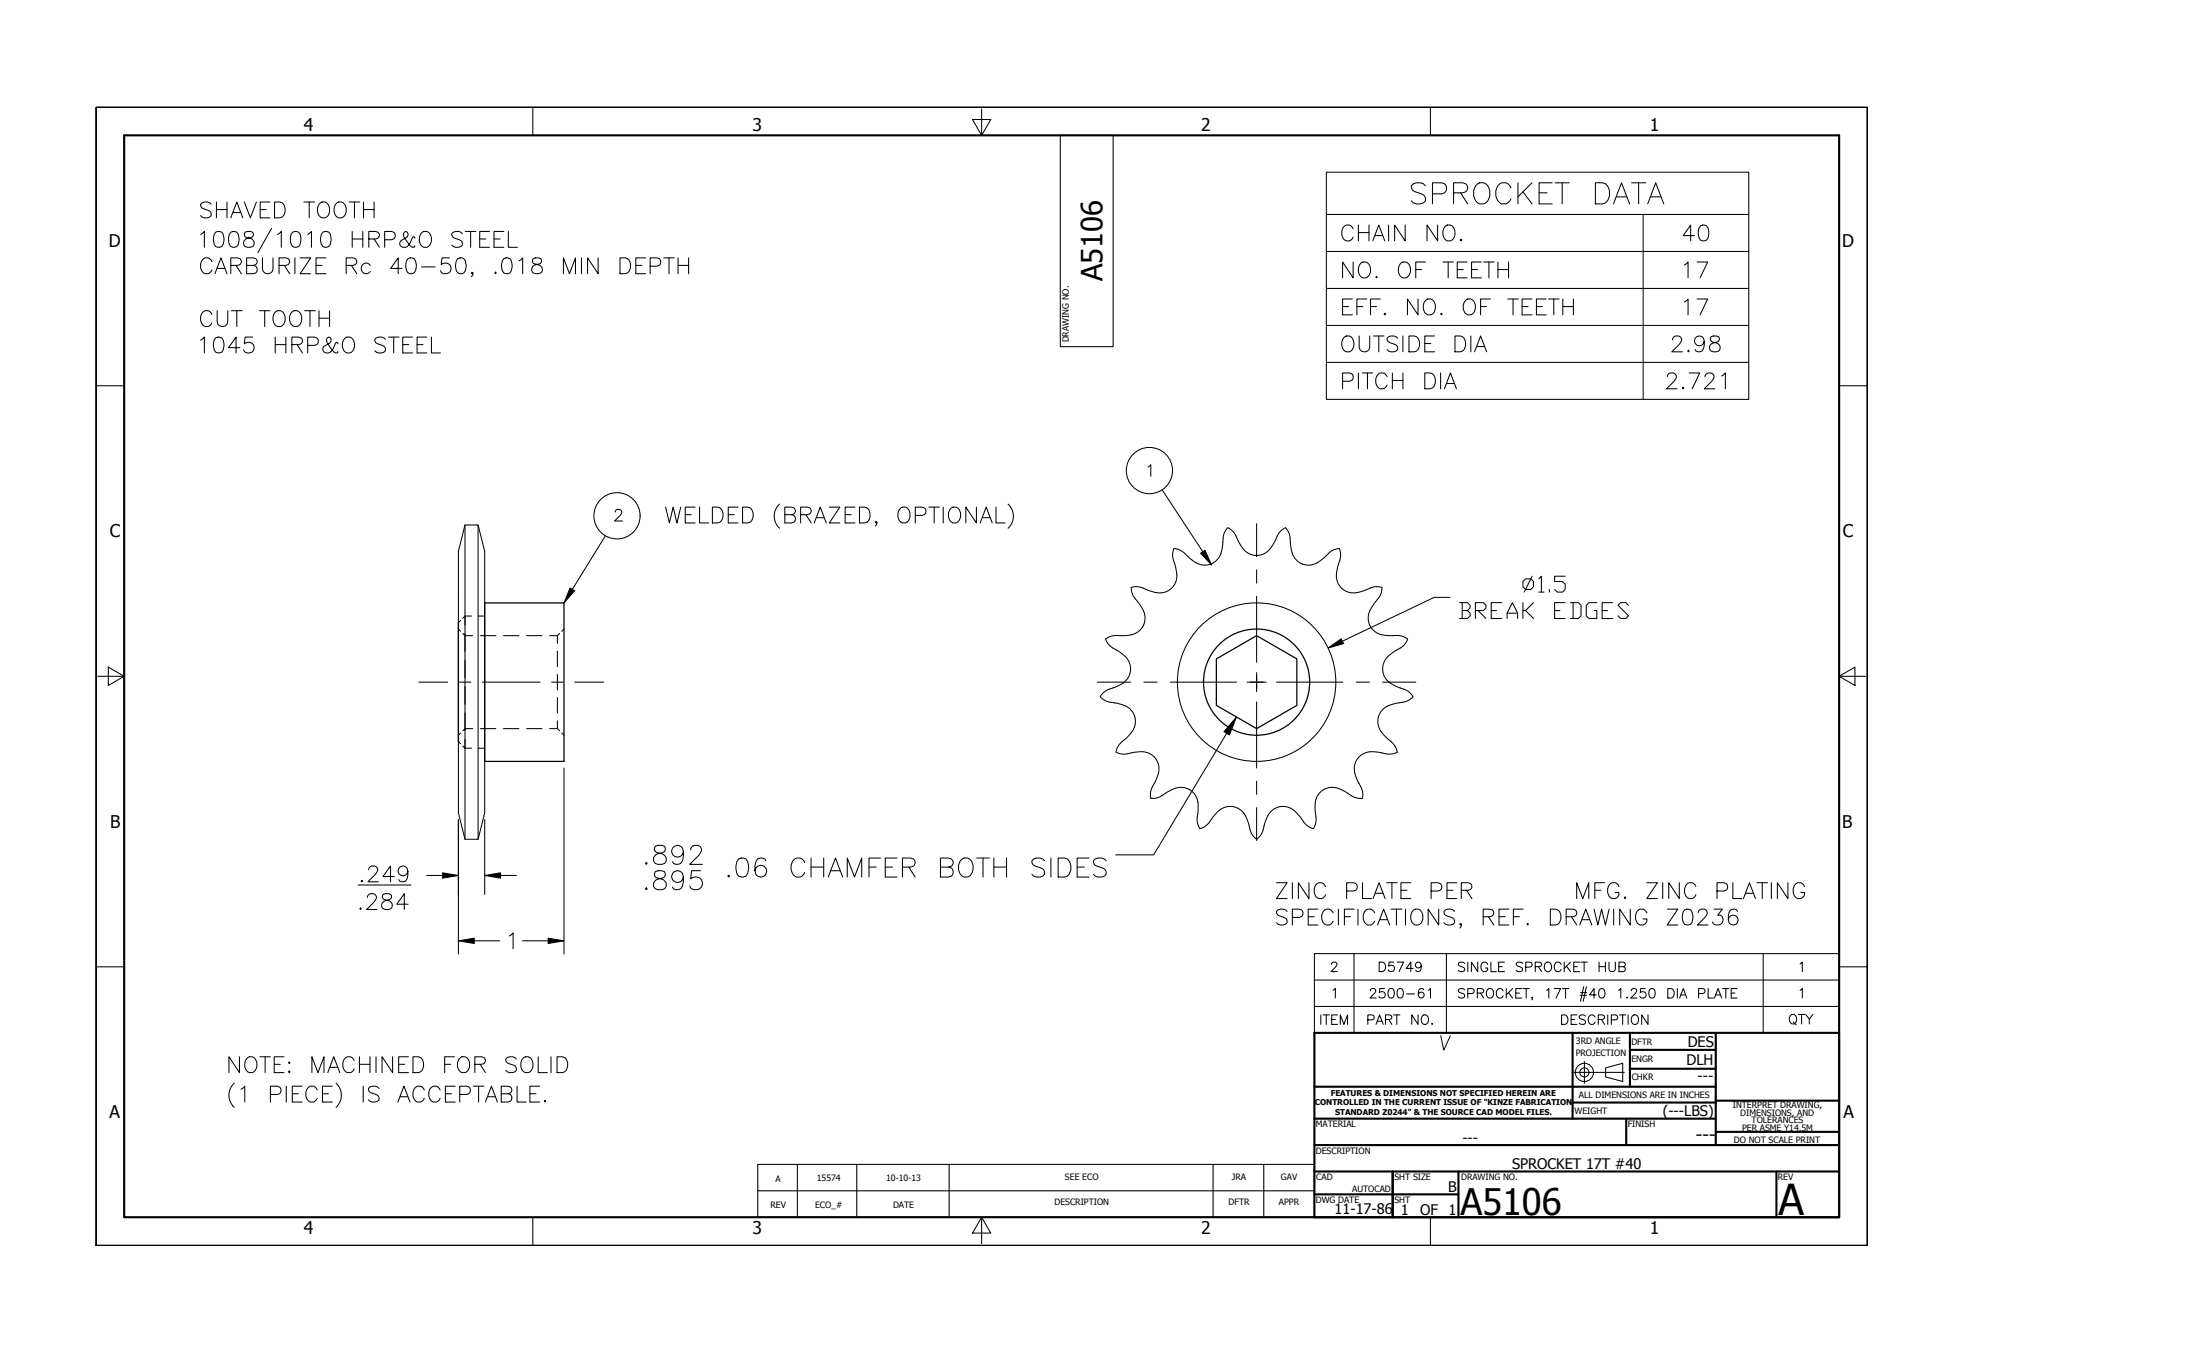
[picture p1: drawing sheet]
<svg xmlns="http://www.w3.org/2000/svg" width="529mm" height="325mm" viewBox="0 0 529 325" stroke-linecap="round" stroke-linejoin="round" font-family="sans-serif">
<!-- layer: 0 -->
<path d="M23.1 25.8v273.6v-273.6h426v273.6h-426h426v-273.6z" fill="none" stroke="#000" stroke-width=".24"/>
<!-- layer: OBJ -->
<g fill="none" stroke="#000" stroke-width=".25">
<path d="M111.8 126.2v75.6M111.8 126.2h3.2l1.6 6.4v62.8l-1.6 6.4h-3.2l-1.5-6.4v-62.8zM115 126.2v75.6M287.7 135.3a4.3 4.3 0 0 0 6.3-3.9l.1-.5a5 5 0 0 1 1.2-4 5 5 0 0 1 2.6 3.3 4.8 4.8 0 0 0 5 3.3 5.7 5.7 0 0 0 3.9-3.8l.9-1.7 1.5-1.1a5 5 0 0 1 1.2 4 4.9 4.9 0 0 0 3.5 4.9 5.7 5.7 0 0 0 5-2.1l1.4-1.3 1.8-.5a5 5 0 0 1-.3 4.2 4.8 4.8 0 0 0 1.5 5.8 5.7 5.7 0 0 0 5.4-.2l1.8-.6 1.9 .1a5 5 0 0 1-1.8 3.8 4.8 4.8 0 0 0-.8 5.9 5.7 5.7 0 0 0 5.2 1.9h1.9l1.7 .9a5 5 0 0 1-3.1 2.8 5 5 0 0 0-2.9 4.7M287.7 135.3l-1.7-1.3a5 5 0 0 0-3.6-2.1 5 5 0 0 0 .3 4.2 4.8 4.8 0 0 1-1.5 5.8 5.7 5.7 0 0 1-5.4-.2l-1.8-.6-1.9 .1a5 5 0 0 0 1.8 3.8 4.8 4.8 0 0 1 .8 5.9 5.7 5.7 0 0 1-5.2 1.9h-1.9l-1.7 .9a5 5 0 0 0 3.1 2.8 4.9 4.9 0 0 1 2.8 5.3 5.7 5.7 0 0 1-4.1 3.6l-.9 .3M266.8 165.7l-1.2 .7-1 1.1a5 5 0 0 0 3.9 1.6 4.8 4.8 0 0 1 4.6 3.8 5.7 5.7 0 0 1-2.6 4.9l-1.3 1.3-.8 1.7a5 5 0 0 0 4.2 .1 4.8 4.8 0 0 1 5.7 2 5.7 5.7 0 0 1-.6 5.4l-.9 1.7v1.9M332.6 161.2a5 5 0 0 0 3.7 4l1.4 .5M337.7 165.7l1.3 .7 .9 1.1a5 5 0 0 1-3.9 1.6 4.8 4.8 0 0 0-4.6 3.8 5.7 5.7 0 0 0 2.6 4.9l1.4 1.3 .7 1.7a5 5 0 0 1-4.2 .1 4.8 4.8 0 0 0-5.7 2 5.7 5.7 0 0 0 .7 5.4l.8 1.7v1.9M276.8 191.9a5 5 0 0 0 4-1.5 4.8 4.8 0 0 1 5.9-.1 5.7 5.7 0 0 1 1.4 5.3l-.1 1.8 .6 1.8a5 5 0 0 0 3.2-2.8 4.8 4.8 0 0 1 5.5-2.3 5.7 5.7 0 0 1 3.2 4.4l.5 1.8 1.3 1.5a5 5 0 0 0 1.9-3.8 4.8 4.8 0 0 1 4.3-4.1 5.7 5.7 0 0 1 4.6 3l1.1 1.4 1.7 .9a5 5 0 0 0 .4-4.2 4.8 4.8 0 0 1 2.5-5.4 5.7 5.7 0 0 1 5.4 1.1l1.6 1 1.9 .2"/>
<circle cx="302.3" cy="164" r="19.1"/>
</g>
<!-- layer: DIM -->
<g fill="none" stroke="#000" stroke-width=".25">
<path d="M319 41.4h101.6v10.2h-101.6zM319 51.6v8.9h101.6v-8.9M325.5 55a1.4 1.4 0 0 0-1.6-.9 1.4 1.4 0 0 0-1.2 1.5 1.66 1.66 0 0 0 .4 1.8 1.66 1.66 0 0 0 1.8 .3l.6-.7M326.7 54.1v3.8M326.7 55.9h2.6M329.3 54.1v3.8M330.2 57.9l1.4-3.8 1.5 3.8M330.7 56.6h1.8M334 54.1v3.8M338 54.1v3.8l-2.6-3.8v3.8M342.9 44.7a2.23 2.23 0 0 0-3.4 0 1.3 1.3 0 0 0 .9 1.4l1.5 .5a1.23 1.23 0 0 1 .9 .9 1.23 1.23 0 0 1-.4 1.3 2.33 2.33 0 0 1-2.9-.5M344.6 46.6h2.1a1.33 1.33 0 0 0 1.3-1.3 1.33 1.33 0 0 0-1.3-1.4h-2.1v5.1"/>
<path d="M345.8 54.1v3.8l-2.6-3.8v3.8M347.8 54.3a1.45 1.45 0 0 1 2.2 1.3 1.67 1.67 0 0 1-.4 1.8 1.67 1.67 0 0 1-1.8 .3 2.31 2.31 0 0 1 0-3.4zM349.6 46.4h2.2l.7-.3a1.17 1.17 0 0 0 0-1.9l-.7-.3h-2.2v5.1M351.2 57.7l.2-.2 .2 .2-.2 .2zM351.3 46.4l1.7 2.6M355.4 44.2a1.94 1.94 0 0 1 2.9 1.7 2.34 2.34 0 0 1-2.4 3.1 2.96 2.96 0 0 1-.5-4.8zM363.4 45.2a1.76 1.76 0 0 0-1.7-1.3 1.76 1.76 0 0 0-1.7 1.3 2.88 2.88 0 0 0 1.2 3.8 1.81 1.81 0 0 0 2.2-1.2M365.1 43.9v5.1M366.3 46.1l2.2 2.9M368.5 43.9l-3.4 3.4M370.2 46.4h1.9M373.3 43.9h-3.1v5.1h3.1"/>
<path d="M374.1 43.9h3.3M375.8 43.9v5.1M383.7 43.9h1.7a2.69 2.69 0 0 1 1.5 3.9l-.7 1-.8 .2h-1.7zM388.1 49l1.9-5.1 2 5.1M388.8 47.3h2.4M392.4 43.9h3.4M394.1 43.9v5.1M395.2 51.6v44.4M396.3 49l2-5.1 1.9 5.1M397 47.3h2.5M407.6 56.6h-2.8l1.9-2.5v3.8M409 54.3a1.24 1.24 0 0 1 1.8 .5 3.1 3.1 0 0 1-.3 2.9 1.23 1.23 0 0 1-1.8-.5 3.2 3.2 0 0 1 .3-2.9z"/>
<path d="M319 60.5v8.8h101.6v-8.8M319 69.3v8.9h101.6v-8.9M319 78.2v8.9h101.6v-8.9M322.9 73.7h1.5M325.3 71.9h-2.4v3.8h2.4M325.5 63v3.8l-2.6-3.8v3.8M326.4 73.7h1.4M327.5 63.2a1.45 1.45 0 0 1 2.1 1.2 1.67 1.67 0 0 1-.3 1.9 1.67 1.67 0 0 1-1.8 .3 2.31 2.31 0 0 1 0-3.4zM328.7 71.9h-2.3v3.8M329.6 73.7h1.5M330.9 66.6l.2-.2 .2 .2-.2 .2zM332 71.9h-2.4v3.8"/>
<path d="M332.9 75.5l.2-.2 .2 .2-.2 .2zM337.1 63.2a1.45 1.45 0 0 1 2.2 1.2 1.67 1.67 0 0 1-.4 1.9 1.67 1.67 0 0 1-1.8 .3 2.31 2.31 0 0 1 0-3.4zM340.5 64.8h1.5M341.1 71.9v3.8l-2.6-3.8v3.8M342.7 72.4a1.4 1.4 0 0 1 1.6-.5 1.4 1.4 0 0 1 .9 1.4 1.66 1.66 0 0 1-.3 1.8 1.66 1.66 0 0 1-1.8 .4 2.37 2.37 0 0 1-.4-3.1zM342.9 63h-2.4v3.8M346.5 75.5l.2-.2 .2 .2-.2 .2zM347.1 63h2.5M348.3 63v3.8M350.5 64.8h1.5M352.3 72.4a1.4 1.4 0 0 1 1.6-.5 1.4 1.4 0 0 1 1 1.4 1.66 1.66 0 0 1-.4 1.8 1.66 1.66 0 0 1-1.8 .4 2.37 2.37 0 0 1-.4-3.1zM352.9 63h-2.4v3.8h2.4"/>
<path d="M354 64.8h1.4M356.1 73.7h1.5M356.3 63h-2.3v3.8h2.3M356.9 63h2.5M358.1 63v3.8M358.5 71.9h-2.4v3.8M360.3 64.8h2.5M360.3 63v3.8M362.7 71.9h2.5M362.8 63v3.8M363.9 71.9v3.8M366.1 73.7h1.5"/>
<path d="M368.5 71.9h-2.4v3.8h2.4M369.6 73.7h1.4M371.9 71.9h-2.3v3.8h2.3M372.5 71.9h2.5M373.7 71.9v3.8M375.9 73.7h2.5M375.9 71.9v3.8M378.4 71.9v3.8M405.1 63.7l.9-.7v3.8M405.1 72.6l.9-.7v3.8M408.2 63h2.5l-1.8 3.8M408.2 71.9h2.5l-1.8 3.8"/>
<path d="M319 87.1v8.9h101.6v-8.9M322.9 91.7h1.7a1 1 0 0 0 .9-1 1 1 0 0 0-.9-1h-1.7v3.8M323.1 81.3a1.4 1.4 0 0 1 1.6-.5 1.4 1.4 0 0 1 .9 1.4 1.66 1.66 0 0 1-.3 1.8 1.66 1.66 0 0 1-1.8 .4 2.37 2.37 0 0 1-.4-3.1zM326.7 89.7v3.8M326.9 80.8v2.7a1.28 1.28 0 0 0 1.3 1.1 1.28 1.28 0 0 0 1.3-1.1v-2.7M327.6 89.7h2.6M328.9 89.7v3.8M330.4 80.8h2.5M331.6 80.8v3.8M333.6 90.6a1.4 1.4 0 0 0-1.6-.9 1.4 1.4 0 0 0-1.1 1.4 1.66 1.66 0 0 0 .4 1.8 1.66 1.66 0 0 0 1.8 .4l.5-.7M334.9 89.7v3.8M334.9 91.5h2.5"/>
<path d="M336.2 81.3a1.67 1.67 0 0 0-2.6 0 .96 .96 0 0 0 .8 1.1l1 .4a.92 .92 0 0 1 .7 .7 .92 .92 0 0 1-.3 .9 1.74 1.74 0 0 1-2.2-.4M337.4 80.8v3.8M337.4 89.7v3.8M338.9 80.8h1.3a2.03 2.03 0 0 1 1.3 1.9 2.03 2.03 0 0 1-1.3 1.9h-1.3zM342.7 89.7h1.3a2.03 2.03 0 0 1 1.3 1.9 2.03 2.03 0 0 1-1.3 1.9h-1.3zM342.7 82.6h1.5M345.1 80.8h-2.4v3.8h2.4M346.5 89.7v3.8M347.4 93.5l1.5-3.8 1.4 3.8M348 92.2h1.8M350 80.8h1.2a2.03 2.03 0 0 1 1.4 1.9 2.03 2.03 0 0 1-1.4 1.9h-1.2zM353.8 80.8v3.8"/>
<path d="M354.7 84.6l1.4-3.8 1.5 3.8M355.2 83.3h1.8M401 90.6a.94 .94 0 0 1 .8-.9h.7a.93 .93 0 0 1 .5 1.4l-2.1 2.4h2.5M402.3 81.7a.94 .94 0 0 1 .7-.9h.8a.93 .93 0 0 1 .5 1.4l-2.2 2.4h2.6M404.7 93.3l.1-.2 .2 .2-.2 .2zM405.9 84.4l.2-.2 .2 .2-.2 .2zM406.3 89.7h2.5l-1.8 3.8M409.9 82l-.2-.7a1.18 1.18 0 0 0-1.9-.1 1.18 1.18 0 0 0 .5 1.8 1.18 1.18 0 0 0 1.6-1l-.2 1.9a1.1 1.1 0 0 1-.9 .7 1.1 1.1 0 0 1-1.1-.6M410.1 90.6a.95 .95 0 0 1 .7-.9h.8a.93 .93 0 0 1 .5 1.4l-2.2 2.4h2.6M411.6 81a.77 .77 0 0 0 .3 1.2 1.58 1.58 0 0 1 1.8 1.7l-.1 .3a1.5 1.5 0 0 1-2.4-.3 1.23 1.23 0 0 1 1.1-1.5l.7-.2a.77 .77 0 0 0 .4-1.2l-.6-.2zM414.1 90.4l.9-.7v3.8M110.3 197v32.4"/>
<path d="M116.6 197v18M135.7 184.6v44.8M86.1 212.8h12.7M86.5 218.5l.2-.2 .2 .2-.2 .2zM86.9 211.8l.1-.2 .2 .2-.2 .2zM88.4 215.8a.95 .95 0 0 1 .7-1h.7a.93 .93 0 0 1 .6 1.5l-2.2 2.4h2.5M88.7 209.1a.95 .95 0 0 1 .7-.9h.7a.93 .93 0 0 1 .6 1.4l-2.2 2.4h2.5M92.2 215a.77 .77 0 0 0 .3 1.3 1.74 1.74 0 0 1 1.8 1.1 .98 .98 0 0 1-.9 1.3h-.7a1.09 1.09 0 0 1-1-1.2 1.09 1.09 0 0 1 1.2-1l.7-.2a.77 .77 0 0 0 .4-1.3l-.6-.2zM94.8 210.7h-2.7l1.8-2.5v3.8M98.1 209.5l-.2-.8a1.18 1.18 0 0 0-1.9-.1 1.18 1.18 0 0 0 .5 1.9 1.18 1.18 0 0 0 1.6-1l-.2 1.8a1.1 1.1 0 0 1-.9 .7 1.1 1.1 0 0 1-1.1-.5M98.2 217.4h-2.8l1.9-2.6v3.9M102.6 210.5h3.8"/>
<path d="M120.4 210.5h3.8M307 212.2h2.6l-2.6 3.8h2.6M309.6 219.1a1.67 1.67 0 0 0-2.6 0 .96 .96 0 0 0 .8 1.1l1.1 .4a.93 .93 0 0 1 .6 .7 .93 .93 0 0 1-.3 .9 1.76 1.76 0 0 1-2.2-.4M310.8 212.2v3.8M314.8 212.2v3.8l-2.5-3.8v3.8M317 218.6h-2.3v3.8h2.3M318.8 213.1a1.4 1.4 0 0 0-1.6-.9 1.4 1.4 0 0 0-1.1 1.5 1.67 1.67 0 0 0 .4 1.8 1.67 1.67 0 0 0 1.8 .3l.5-.7M320.6 219.5a1.4 1.4 0 0 0-1.6-.9 1.4 1.4 0 0 0-1.1 1.4 1.67 1.67 0 0 0 .4 1.8 1.67 1.67 0 0 0 1.8 .4l.5-.7M321.9 218.6v3.8M323.9 214.2h1.6a1 1 0 0 0 1-1 1 1 0 0 0-1-1h-1.6v3.8M325.7 218.6h-2.3v3.8M326.6 218.6v3.8"/>
<path d="M327.7 212.2v3.8h2.2M330.3 216l1.4-3.8 1.5 3.8M330.6 219.5a1.4 1.4 0 0 0-1.6-.9 1.4 1.4 0 0 0-1.1 1.4 1.67 1.67 0 0 0 .4 1.8 1.67 1.67 0 0 0 1.8 .4l.5-.7M330.8 214.8h1.8M333.5 212.2h2.6M334.6 218.6h2.6M334.8 212.2v3.8M335.9 218.6v3.8M337 214h1.4M338.1 218.6v3.8M339.3 212.2h-2.3v3.8h2.3M340.1 218.7a1.46 1.46 0 0 1 2.1 1.3 1.67 1.67 0 0 1-.3 1.8 1.67 1.67 0 0 1-1.8 .4 2.32 2.32 0 0 1 0-3.5z"/>
<path d="M344.2 214.2h1.7a1 1 0 0 0 .9-1 1 1 0 0 0-.9-1h-1.7v3.8M346 218.6v3.8l-2.5-3.8v3.8M348 214h1.5M349.9 219.1a1.67 1.67 0 0 0-2.6 0 .96 .96 0 0 0 .7 1.1l1.1 .4a.93 .93 0 0 1 .7 .7 .93 .93 0 0 1-.3 .9 1.75 1.75 0 0 1-2.2-.4M350.4 212.2h-2.4v3.8h2.4M351.5 214h1.6l.6-.2a.88 .88 0 0 0 0-1.4l-.6-.2h-1.6v3.8M352.8 214l1.2 2M362.9 218.6h-2.3v3.8h2.3M366.4 218.6h-2.4v3.8M372.9 218.6h1.3a2.03 2.03 0 0 1 1.3 1.9 2.03 2.03 0 0 1-1.3 1.9h-1.3zM379.2 216v-3.8l1.5 3.8 1.4-3.8v3.8M383.4 218.6l.9 3.8 .9-3.8 .9 3.8 .9-3.8"/>
<path d="M383.6 214h1.5M386 212.2h-2.4v3.8M388.1 218.6v3.8M389.4 213.1a1.4 1.4 0 0 0-1.6-.9 1.4 1.4 0 0 0-1.1 1.5 1.67 1.67 0 0 0 .3 1.8 1.67 1.67 0 0 0 1.9 .3l.5-.7v-.5h-.9M390.9 215.7l.1 .1-.1 .2-.2-.2zM392.1 218.6v3.8l-2.5-3.8v3.8M396.1 212.2h2.6l-2.6 3.8h2.6M396.1 219.5a1.4 1.4 0 0 0-1.6-.9 1.4 1.4 0 0 0-1.1 1.4 1.67 1.67 0 0 0 .4 1.8 1.67 1.67 0 0 0 1.8 .4l.5-.7v-.6h-.9M399.9 212.2v3.8M401 218.6h2.6l-2.6 3.8h2.6M403.9 212.2v3.8l-2.5-3.8v3.8M405.2 218.7a1.24 1.24 0 0 1 1.8 .6 3.2 3.2 0 0 1-.4 2.9 1.24 1.24 0 0 1-1.8-.5 3.2 3.2 0 0 1 .4-3z"/>
<path d="M407.9 213.1a1.4 1.4 0 0 0-1.6-.9 1.4 1.4 0 0 0-1.1 1.5 1.67 1.67 0 0 0 .4 1.8 1.67 1.67 0 0 0 1.8 .3l.5-.7M408.5 219.5a.94 .94 0 0 1 .7-.9h.7a.93 .93 0 0 1 .6 1.4l-2.2 2.4h2.5M412.3 218.6h2l-1.1 1.4a1.22 1.22 0 0 1 1.3 1.4 1.22 1.22 0 0 1-1.7 1l-.5-.2-.4-.5M413 214.2h1.6a1 1 0 0 0 1-1 1 1 0 0 0-1-1h-1.6v3.8M416.8 212.2v3.8h2.2M417.9 219.1a1.13 1.13 0 0 0-1.6-.4 2.95 2.95 0 0 0 0 3.5 1.18 1.18 0 0 0 1.7-.5 1.18 1.18 0 0 0-.8-1.6 1.18 1.18 0 0 0-1.5 1M419.3 216l1.5-3.8 1.4 3.8M419.9 214.8h1.8M422.6 212.2h2.5M423.9 212.2v3.8M426.1 212.2v3.8M430 212.2v3.8l-2.5-3.8v3.8"/>
<path d="M434 213.1a1.4 1.4 0 0 0-1.6-.9 1.4 1.4 0 0 0-1.1 1.5 1.67 1.67 0 0 0 .4 1.8 1.67 1.67 0 0 0 1.8 .3l.5-.7v-.5h-.9M114.1 226.2h6.1M122.5 225l.9-.7v3.8M125.7 226.2h6.1M310.8 220.6h1.7a1 1 0 0 0 .9-1 1 1 0 0 0-.9-1h-1.7v3.8M314.7 220.4h1.4M323.4 220.4h1.4M331.3 222.4l1.5-3.8 1.5 3.8M331.9 221.1h1.8M351.5 222.2l-.2-.2-.2 .2 .2 .2 .2-.2v.4l-.4 .5M356.7 220.4h1.7l.5-.2a.88 .88 0 0 0 0-1.5l-.5-.1h-1.7v3.8M358 220.4l1.3 2"/>
<path d="M360.6 220.4h1.4M364 220.4h1.5M367.5 222l.1 .2-.1 .2-.2-.2zM376.7 220.4h1.6l.6-.2a.88 .88 0 0 0 0-1.5l-.6-.1h-1.6v3.8M378 220.4l1.2 2M380 222.4l1.4-3.8 1.5 3.8M380.5 221.1h1.8"/>
</g>
<path d="M106.4 209.8l3.9 .7-3.9 .6zM116.6 210.5l3.8-.7v1.3zM110.3 226.2l3.8-.6v1.2zM131.8 225.6l3.9 .6-3.9 .6z" fill="#000" stroke="#000" stroke-width=".25"/>
<!-- layer: BOM -->
<g fill="none" stroke="#000" stroke-width=".25">
<path d="M128.2 25.8v6.7M233.9 28.7h4.4l-2.2 3.8zM236.1 26.2v6.3M255 32.5h12.7v50.8h-12.7zM344.1 25.8v6.7M48.2 56.4l1-.8v3.9M50.8 49.1a1.67 1.67 0 0 0-2.6 0 .97 .97 0 0 0 .8 1.1l1.1 .4a.92 .92 0 0 1 .7 .7 .92 .92 0 0 1-.4 .9 1.77 1.77 0 0 1-2.2-.4M51.9 55.8a1.24 1.24 0 0 1 1.8 .6 3.1 3.1 0 0 1-.4 2.9 1.23 1.23 0 0 1-1.8-.6 3.1 3.1 0 0 1 .4-2.9zM52.1 48.6v3.8M52.1 50.4h2.5M54.6 48.6v3.8M55.5 55.8a1.23 1.23 0 0 1 1.8 .6 3.1 3.1 0 0 1-.3 2.9 1.23 1.23 0 0 1-1.9-.6 3.1 3.1 0 0 1 .4-2.9z"/>
<path d="M55.5 52.4l1.5-3.8 1.4 3.8M56 51.1h1.9M58.8 48.6l1.4 3.8 1.5-3.8M59 55.8a.77 .77 0 0 0 .3 1.3 1.56 1.56 0 0 1 1.8 1.6l-.2 .4a1.5 1.5 0 0 1-2.3-.4 1.23 1.23 0 0 1 1.1-1.4l.7-.2a.77 .77 0 0 0 .4-1.3l-.6-.2zM62.6 50.4h1.4M64.9 48.6h-2.3v3.8h2.3M65.3 54.9l-3.3 5.8M66 48.6h1.3a2.03 2.03 0 0 1 1.3 1.9 2.03 2.03 0 0 1-1.3 1.9h-1.3zM66.8 56.4l.9-.8v3.9M70.4 55.8a1.24 1.24 0 0 1 1.8 .6 3.1 3.1 0 0 1-.4 2.9 1.23 1.23 0 0 1-1.8-.6 3.1 3.1 0 0 1 .4-2.9zM73.1 48.6h2.5M74 56.4l.9-.8v3.9"/>
<path d="M74.4 48.6v3.8M76.7 49.1a1.41 1.41 0 0 1 1.6-.5 1.41 1.41 0 0 1 1 1.4 1.67 1.67 0 0 1-.4 1.8 1.67 1.67 0 0 1-1.8 .4 2.35 2.35 0 0 1-.4-3.1zM77.6 55.8a1.24 1.24 0 0 1 1.9 .6 3.1 3.1 0 0 1-.4 2.9 1.23 1.23 0 0 1-1.8-.6 3.2 3.2 0 0 1 .3-2.9zM80.7 49.1a1.4 1.4 0 0 1 1.6-.5 1.4 1.4 0 0 1 1 1.4 1.66 1.66 0 0 1-.4 1.8 1.66 1.66 0 0 1-1.8 .4 2.37 2.37 0 0 1-.4-3.1zM84 48.6h2.5M84.7 55.6v3.9M84.7 57.5h2.6M85.3 48.6v3.8M87.3 55.6v3.9M87.4 50.4h2.6M87.4 48.6v3.8M88.7 57.5h1.6l.6-.2a.88 .88 0 0 0 0-1.5l-.6-.2h-1.6v3.9"/>
<path d="M90 48.6v3.8M90 57.5l1.2 2M92.5 57.6h1.6a1 1 0 0 0 1-1 1 1 0 0 0-1-1h-1.6v3.9M99.8 57.3v-.2l-.4-.2-.4 .6a2.17 2.17 0 0 1-2.1 2 .91 .91 0 0 1-.7-.7 .91 .91 0 0 1 .3-1l1.3-.7a.81 .81 0 0 0 .4-.8 .81 .81 0 0 0-.6-.7l-.4 .2a1.43 1.43 0 0 0 .4 1.8l1.3 1.7 .7 .2 .2-.4M101.2 56.2a1.41 1.41 0 0 1 1.6-.5 1.41 1.41 0 0 1 1 1.4 1.67 1.67 0 0 1-.4 1.8 1.67 1.67 0 0 1-1.8 .4 2.36 2.36 0 0 1-.4-3.1zM111.2 56.2a1.68 1.68 0 0 0-2.5 0 .98 .98 0 0 0 .7 1.1l1.1 .3a.92 .92 0 0 1 .7 .7 .92 .92 0 0 1-.4 1 1.75 1.75 0 0 1-2.1-.4M111.9 55.6h2.6M113.2 55.6v3.9M115.4 57.5h1.4M117.7 55.6h-2.3v3.9h2.3M118.8 57.5h1.5M121.2 55.6h-2.4v3.9h2.4"/>
<path d="M122.3 55.6v3.9h2.1M51 62.9a1.4 1.4 0 0 0-1.6-.9 1.4 1.4 0 0 0-1.2 1.4 1.67 1.67 0 0 0 .4 1.9 1.67 1.67 0 0 0 1.8 .3l.6-.7M51 75.6a1.4 1.4 0 0 0-1.6-.9 1.4 1.4 0 0 0-1.2 1.4 1.67 1.67 0 0 0 .4 1.9 1.67 1.67 0 0 0 1.8 .3l.6-.7M51.7 65.8l1.4-3.8 1.5 3.8M52.2 74.7v2.7a1.28 1.28 0 0 0 1.3 1.1 1.28 1.28 0 0 0 1.3-1.1v-2.7M52.2 64.5h1.9M55.5 63.8h1.6l.6-.2a.88 .88 0 0 0 0-1.4l-.6-.2h-1.6v3.8M55.7 74.7h2.5M56.8 63.8l1.2 2M57 74.7v3.8M59.3 63.8h1.6l.6-.2a.88 .88 0 0 0 0-1.4l-.6-.2h-1.6v3.8h1.6a1 1 0 0 0 1-1 1 1 0 0 0-1-1M62.4 74.7h2.5"/>
<path d="M63.1 62v2.7a1.28 1.28 0 0 0 1.3 1.1 1.28 1.28 0 0 0 1.3-1.1v-2.7M63.7 74.7v3.8M66 75.2a1.41 1.41 0 0 1 1.6-.5 1.41 1.41 0 0 1 1 1.4 1.66 1.66 0 0 1-.4 1.9 1.66 1.66 0 0 1-1.8 .3 2.37 2.37 0 0 1-.4-3.1zM67.1 63.8h1.6l.6-.2a.88 .88 0 0 0 0-1.4l-.6-.2h-1.6v3.8M68.4 63.8l1.3 2M70 75.2a1.41 1.41 0 0 1 1.6-.5 1.41 1.41 0 0 1 1 1.4 1.66 1.66 0 0 1-.4 1.9 1.66 1.66 0 0 1-1.8 .3 2.37 2.37 0 0 1-.4-3.1zM70.9 62v3.8M72.2 62h2.5l-2.5 3.8h2.5M73.3 74.7h2.5M74.6 74.7v3.8M76 63.8h1.5M76.7 74.7v3.8"/>
<path d="M76.7 76.5h2.6M78.4 62h-2.4v3.8h2.4M79.3 74.7v3.8M83.3 63.8h1.6l.5-.2a.88 .88 0 0 0 0-1.4l-.5-.2h-1.6v3.8M84.5 63.8l1.3 2M89.1 63.8a1.22 1.22 0 0 0-1.8-.2 1.22 1.22 0 0 0 0 1.8 1.22 1.22 0 0 0 1.8-.1M96.7 64.5h-2.7l1.8-2.5v3.8M98.1 62.2a1.24 1.24 0 0 1 1.9 .5 3.1 3.1 0 0 1-.4 2.9 1.23 1.23 0 0 1-1.8-.5 3.1 3.1 0 0 1 .3-2.9zM101.4 64.2h3.3M108.1 62h-1.8l-.2 1.6a1.35 1.35 0 0 1 2.1 0 1.35 1.35 0 0 1-.3 2 1.35 1.35 0 0 1-2-.5M110.1 62.2a1.23 1.23 0 0 1 1.8 .5 3.1 3.1 0 0 1-.3 2.9 1.23 1.23 0 0 1-1.8-.5 3.1 3.1 0 0 1 .3-2.9zM113.7 65.6l-.1-.2-.2 .2 .2 .2 .1-.2v.4l-.3 .5"/>
<path d="M119 65.6l.2-.2 .2 .2-.2 .2zM121.2 62.2a1.24 1.24 0 0 1 1.8 .5 3.1 3.1 0 0 1-.4 2.9 1.23 1.23 0 0 1-1.8-.5 3.1 3.1 0 0 1 .4-2.9zM124.8 62.7l.9-.7v3.8M128.3 62.2a.77 .77 0 0 0 .3 1.2 1.57 1.57 0 0 1 1.8 1.7l-.1 .3a1.49 1.49 0 0 1-2.4-.3 1.22 1.22 0 0 1 1.1-1.5l.7-.2a.77 .77 0 0 0 .4-1.2l-.6-.2zM135.5 65.8v-3.8l1.5 3.8 1.4-3.8v3.8M139.9 62v3.8M143.9 62v3.8l-2.6-3.8v3.8M149.1 62h1.3a2.03 2.03 0 0 1 1.3 1.9 2.03 2.03 0 0 1-1.3 1.9h-1.3zM152.9 63.8h1.5M155.3 62h-2.4v3.8h2.4M156.4 64h1.6a1 1 0 0 0 1-1 1 1 0 0 0-1-1h-1.6v3.8M159.6 62h2.6"/>
<path d="M160.9 62v3.8M163.1 63.8h2.5M163.1 62v3.8M165.6 62v3.8M23.1 92.7h6.8M48.2 81.8l1-.8v3.9M51.9 81.2a1.24 1.24 0 0 1 1.8 .6 3.1 3.1 0 0 1-.4 2.9 1.23 1.23 0 0 1-1.8-.6 3.1 3.1 0 0 1 .4-2.9zM57.7 83.6h-2.7l1.8-2.6v3.9M60.8 81h-1.8l-.2 1.7a1.35 1.35 0 0 1 2-.1 1.35 1.35 0 0 1-.3 2.1 1.35 1.35 0 0 1-1.9-.6M66.2 81v3.9M66.2 82.9h2.5M68.7 81v3.9"/>
<path d="M70.2 82.9h1.6l.6-.2a.88 .88 0 0 0 0-1.5l-.6-.2h-1.6v3.9M71.5 82.9l1.2 2M74 83h1.6a1 1 0 0 0 1-1 1 1 0 0 0-1-1h-1.6v3.9M81.3 82.7v-.2l-.4-.2-.4 .6a2.17 2.17 0 0 1-2.1 2 .91 .91 0 0 1-.8-.7 .91 .91 0 0 1 .4-1l1.3-.7a.81 .81 0 0 0 .3-.8 .81 .81 0 0 0-.5-.7l-.4 .2a1.43 1.43 0 0 0 .4 1.8l1.3 1.7 .7 .2 .2-.4M82.7 81.6a1.41 1.41 0 0 1 1.6-.5 1.41 1.41 0 0 1 1 1.4 1.66 1.66 0 0 1-.4 1.8 1.66 1.66 0 0 1-1.8 .4 2.37 2.37 0 0 1-.4-3.1zM92.7 81.6a1.68 1.68 0 0 0-2.5 0 .96 .96 0 0 0 .7 1.1l1.1 .3a.92 .92 0 0 1 .7 .7 .92 .92 0 0 1-.4 1 1.75 1.75 0 0 1-2.1-.4M93.4 81h2.6M94.7 81v3.9M96.9 82.9h1.4M99.2 81h-2.3v3.9h2.3M100.3 82.9h1.5M102.7 81h-2.4v3.9h2.4"/>
<path d="M103.8 81v3.9h2.1M442.4 92.7h6.7M276.1 112.3l.7-.6v2.8M279.5 117.8l9.8 14.8M145.6 128.8l-7.9 12.9M148 123.1l.2-.5 .8-.1a.68 .68 0 0 1 .4 1l-1.6 1.8h1.9M160.1 121.9l.9 3.8 .9-3.8 .9 3.8 .9-3.8M164.8 123.7h1.5M167.2 121.9h-2.4v3.8h2.4M168.3 121.9v3.8h2.1M171.4 121.9h1.2a2.03 2.03 0 0 1 1.3 1.9 2.03 2.03 0 0 1-1.3 1.9h-1.2zM175.2 123.7h1.4"/>
<path d="M177.5 121.9h-2.3v3.8h2.3M178.6 121.9h1.3a2.03 2.03 0 0 1 1.3 1.9 2.03 2.03 0 0 1-1.3 1.9h-1.3zM187.5 121.2a3.9 3.9 0 0 0 0 5.8M188.8 123.7h1.6l.5-.2a.88 .88 0 0 0 0-1.4l-.5-.2h-1.6v3.8h1.6a1 1 0 0 0 .9-1 1 1 0 0 0-.9-1M192.6 123.7h1.6l.6-.2a.88 .88 0 0 0 0-1.4l-.6-.2h-1.6v3.8M193.8 123.7l1.3 2M195.8 125.7l1.5-3.8 1.4 3.8M196.4 124.5h1.8M199.5 121.9h2.5l-2.5 3.8h2.5M203.3 123.7h1.4M205.6 121.9h-2.3v3.8h2.3M206.7 121.9h1.3a2.03 2.03 0 0 1 1.3 1.9 2.03 2.03 0 0 1-1.3 1.9h-1.3z"/>
<path d="M210.9 125.5l-.2-.1-.2 .1 .2 .2 .2-.2v.4l-.4 .6M216.3 122.5a1.4 1.4 0 0 1 1.7-.5 1.4 1.4 0 0 1 .9 1.4 1.67 1.67 0 0 1-.4 1.8 1.67 1.67 0 0 1-1.8 .3 2.37 2.37 0 0 1-.4-3zM220.2 123.9h1.6a1 1 0 0 0 .9-1 1 1 0 0 0-.9-1h-1.6v3.8M223.4 121.9h2.6M224.7 121.9v3.8M226.9 121.9v3.8M228.9 122.1a1.46 1.46 0 0 1 2.1 1.3 1.67 1.67 0 0 1-.3 1.8 1.67 1.67 0 0 1-1.8 .3 2.32 2.32 0 0 1 0-3.4zM234.9 121.9v3.8l-2.6-3.8v3.8M235.8 125.7l1.4-3.8 1.5 3.8M236.3 124.5h1.8M239.6 121.9v3.8h2.1M242.5 121.2a3.9 3.9 0 0 1 0 5.8"/>
<path d="M366.3 139.8l.6-.6h1.3l.7 .6v1.3l-.7 .6h-1.3l-.6-.6zM368.5 138.5l-1.9 3.8M370.1 139.2l.7-.7v3.8M376.5 138.5h-2.6v1.3h1.9l.7 .6v1.3l-.7 .6h-1.2l-.7-.6M348.8 143.6h-3.8l-22.1 10.6M351.1 144.9h1.9l.6 .6v.7l-.6 .6M351.7 146.8h1.3l.6 .6v.7l-.6 .6h-1.9M351.7 144.9v3.8M354.9 146.8h1.9l.6-.6v-.7l-.6-.6h-1.9v3.8M355.5 146.8l1.9 1.9M358.7 146.8h1.3M361.2 144.9h-2.5v3.8h2.5"/>
<path d="M362.5 148.7v-1.3l1.3-2.5 1.2 2.5v1.3M362.5 147.4h2.5M366.3 144.9v3.8M366.9 146.8l2 1.9M368.9 144.9l-2 1.9h-.6M370.1 142.3h1.3M372.7 141.7v.6M373.9 146.8h1.3M376.5 144.9h-2.6v3.8h2.6M377.7 144.9h1.9l.7 .6v2.6l-.7 .6h-1.9M378.4 144.9v3.8M384.1 144.9h-1.9l-.6 .6v2.6l.6 .6h1.9v-1.9h-.6"/>
<path d="M385.4 146.8h1.2M387.9 144.9h-2.5v3.8h2.5M391.7 145.5l-.6-.6h-1.3l-.6 .6 2.5 2.6-.6 .6h-1.3l-.6-.6M23.5 162.6h6.4M26.1 160.4l3.8 2.2-3.8 2.2zM295.1 176.3l-17.6 29.2h-9.2M300 164h4.5M302.3 161.7v4.6M442.4 162.6h6.3M442.4 162.6l3.8-2.2v4.4zM155.2 207.6l.3-.2 .2 .2-.2 .2zM155.2 213.7l.3-.2 .2 .2-.2 .2z"/>
<path d="M157.6 203.5a.92 .92 0 0 0 .5 1.5l.8 .2a1.32 1.32 0 0 1 1.4 1.2 1.32 1.32 0 0 1-1.1 1.4h-.9a1.31 1.31 0 0 1-1.2-1.4 1.31 1.31 0 0 1 1.4-1.2l.9-.2a.92 .92 0 0 0 .4-1.5l-.6-.3h-.9zM157.6 209.5a.92 .92 0 0 0 .5 1.6l.8 .2a1.32 1.32 0 0 1 1.4 1.2 1.32 1.32 0 0 1-1.1 1.4h-.9a1.31 1.31 0 0 1-1.2-1.4 1.31 1.31 0 0 1 1.4-1.2l.9-.2a.92 .92 0 0 0 .4-1.6l-.6-.2h-.9zM164.4 204.8l-.2-.9a1.42 1.42 0 0 0-2.3-.2 1.42 1.42 0 0 0 .5 2.3 1.42 1.42 0 0 0 2-1.2l-.2 2.1a1.32 1.32 0 0 1-1.2 .9 1.32 1.32 0 0 1-1.2-.6M164.4 210.9l-.2-.9a1.42 1.42 0 0 0-2.3-.2 1.42 1.42 0 0 0 .5 2.3 1.42 1.42 0 0 0 2-1.2l-.2 2.1a1.32 1.32 0 0 1-1.2 .9 1.32 1.32 0 0 1-1.2-.6M166.1 204.3a1.14 1.14 0 0 1 .9-1.1h.9a1.12 1.12 0 0 1 .6 1.8l-.4 .6-2.2 2.2h3.1M168.5 209.3h-2.2l-.2 2a1.62 1.62 0 0 1 2.5-.1 1.62 1.62 0 0 1-.3 2.5 1.62 1.62 0 0 1-2.4-.7M175 210.6l.3-.2 .2 .2-.2 .3zM177.7 206.5a1.48 1.48 0 0 1 2.1 .7 3.7 3.7 0 0 1-.4 3.4 1.48 1.48 0 0 1-2.2-.6 3.8 3.8 0 0 1 .5-3.5zM184.2 206.9a1.35 1.35 0 0 0-2-.4 4.1 4.1 0 0 0-.4 3.7 1.42 1.42 0 0 0 2.3 .2 1.42 1.42 0 0 0-.6-2.3 1.42 1.42 0 0 0-1.9 1.2M193.6 207.4a1.58 1.58 0 0 0-1.6-1.2 1.58 1.58 0 0 0-1.5 1.2 2.58 2.58 0 0 0 1.1 3.5 1.62 1.62 0 0 0 2-1.1M195.1 206.3v4.6M195.1 208.5h3"/>
<path d="M198.1 206.3v4.6M199.2 210.9l1.8-4.6 1.7 4.6M199.9 209.3h2.1M203.8 210.9v-4.6l1.7 4.6 1.8-4.6v4.6M209 208.5h1.8M211.8 206.3h-2.8v4.6M212.9 208.5h1.8M215.8 206.3h-2.9v4.6h2.9M217.1 208.5h1.9l.7-.3a1.06 1.06 0 0 0 0-1.7l-.7-.2h-1.9v4.6M218.6 208.5l1.5 2.4M226.2 208.5h2l.6-.3a1.06 1.06 0 0 0 0-1.7l-.6-.2h-2v4.6h2a1.2 1.2 0 0 0 1.1-1.2 1.2 1.2 0 0 0-1.1-1.2M231.4 206.5a1.74 1.74 0 0 1 2.7 1.5 2.1 2.1 0 0 1-2.2 2.9 2.66 2.66 0 0 1-.5-4.4z"/>
<path d="M234.9 206.3h3.1M236.4 206.3v4.6M239.1 208.5h3M239.1 206.3v4.6M242.1 206.3v4.6M251.2 206.9a2.01 2.01 0 0 0-3 0 1.16 1.16 0 0 0 .9 1.3l1.3 .5a1.11 1.11 0 0 1 .8 .8 1.11 1.11 0 0 1-.4 1.1 2.11 2.11 0 0 1-2.6-.4M252.8 206.3v4.6M254.5 206.3h1.5a2.5 2.5 0 0 1 1.1 3.9l-.4 .4-.7 .3h-1.5zM259.1 208.5h1.7M261.9 206.3h-2.8v4.6h2.8M266.1 206.9a2.01 2.01 0 0 0-3.1 0 1.16 1.16 0 0 0 .9 1.3l1.3 .5a1.11 1.11 0 0 1 .8 .8 1.11 1.11 0 0 1-.4 1.1 2.11 2.11 0 0 1-2.6-.4M23.1 232.4h6.8"/>
<path d="M316.2 235.6h126.2M320.3 231.8l.1-.3 .3-.2 .8 .2a.7 .7 0 0 1-.3 1l-1 1.1h1.5M320.6 238.1l.6-.5v2.3M325.7 229.3v19M329.6 238.2l.4-.6 .8 .3a.72 .72 0 0 1-.2 .9l-1.1 1.1h1.5M331.7 231.3h.8a1.22 1.22 0 0 1 .8 1.1 1.22 1.22 0 0 1-.8 1.2h-.8zM333 237.6h-1.1l-.1 1a.81 .81 0 0 1 1.2 0 .81 .81 0 0 1-.2 1.2 .81 .81 0 0 1-1.1-.3M334.2 237.8a.74 .74 0 0 1 1.1 .3 1.15 1.15 0 0 1-.8 1.8 1.46 1.46 0 0 1-.3-2.1zM335.2 231.3h-1.1l-.1 1a.81 .81 0 0 1 1.2 0 .81 .81 0 0 1-.1 1.2 .81 .81 0 0 1-1.2-.4M336.1 231.3h1.5l-1.1 2.3M336.4 237.8a.74 .74 0 0 1 1 .3 1.49 1.49 0 0 1-.5 1.8h-.2a1.45 1.45 0 0 1-.3-2.1zM338.3 239h2"/>
<path d="M339.9 232.8h-1.6l1-1.5v2.3M341.9 232.1l-.2-.5a.71 .71 0 0 0-1.1 0 .71 .71 0 0 0 .3 1.1 .71 .71 0 0 0 1-.6 1.08 1.08 0 0 1-.9 1.5l-.5-.3M342.5 238a.65 .65 0 0 0-.7-.4 .65 .65 0 0 0-.5 .5 1.33 1.33 0 0 0 .5 1.8 .71 .71 0 0 0 .8-.6 .71 .71 0 0 0-.7-.8 .71 .71 0 0 0-.8 .7M343.5 238.1l.6-.5v2.3M347.9 229.3v19M352.3 238a.86 .86 0 0 0-.8-.4 .86 .86 0 0 0-.7 .6l.2 .3 1.1 .5 .2 .6a1 1 0 0 1-1.5 0M352.3 231.6a.86 .86 0 0 0-.8-.3 .86 .86 0 0 0-.7 .6l.2 .3 1.1 .4 .2 .7a1 1 0 0 1-1.5 0M353.1 238.9h.9a.6 .6 0 0 0 .6-.6 .6 .6 0 0 0-.6-.6h-.9v2.2M353.1 231.3v2.3M355.3 238.8l1.3-.2 .3-.3-.1-.4-.5-.2h-1v2.2M355.4 231.3v2.3l-1.5-2.3v2.3M356.1 238.8l.8 1.1"/>
<path d="M357.7 238a.84 .84 0 0 1 1-.3 .84 .84 0 0 1 .6 .8 1 1 0 0 1-.3 1.1 1 1 0 0 1-1 .2 1.41 1.41 0 0 1-.3-1.8zM357.8 231.9a.84 .84 0 0 0-.9-.6 .84 .84 0 0 0-.7 .9 1 1 0 0 0 .2 1.1 1 1 0 0 0 1.1 .2l.3-.4v-.4h-.5M358.6 231.3v2.3h1.3M360.5 232.4h.8M361.5 238.2a.84 .84 0 0 0-.9-.5 .84 .84 0 0 0-.7 .8 1 1 0 0 0 .2 1.1 1 1 0 0 0 1.1 .2l.3-.4M361.9 231.3h-1.4v2.3h1.4M362.3 237.7v2.2M362.8 238.6l1 1.3M363.8 237.7l-1.5 1.5M364.6 238.8h.9M366 237.7h-1.4v2.2h1.4M366.2 231.6a.86 .86 0 0 0-.8-.3 .86 .86 0 0 0-.7 .6l.2 .3 1.1 .4 .2 .7a1 1 0 0 1-1.5 0"/>
<path d="M366.3 237.7h1.6M367 232.5h1a.6 .6 0 0 0 .5-.6 .6 .6 0 0 0-.5-.6h-1v2.3M367.1 237.7v2.2M368.6 239.8h-.2h.2l-.2 .6M369.3 232.4l1.3-.1 .2-.3-.1-.5-.4-.2h-1v2.3M370 232.4l.8 1.2M371.9 231.4a1.1 1.1 0 0 1 1.3 .5 1.1 1.1 0 0 1-.2 1.4 .84 .84 0 0 1-1 .3 .84 .84 0 0 1-.6-.9 1.4 1.4 0 0 1 .5-1.3zM372 238.1l.5-.4v2.2M373.8 237.7h1.6l-1.1 2.2M375.5 231.9a.84 .84 0 0 0-1-.6 .84 .84 0 0 0-.7 .9 1 1 0 0 0 .3 1.1 1 1 0 0 0 1.1 .2l.3-.4M375.8 237.7h1.5M376.2 231.3v2.3"/>
<path d="M376.6 237.7v2.2M376.8 232.3l1 1.3M377.8 231.3l-1.6 1.5M378.5 232.4h.9M379.9 231.3h-1.4v2.3h1.4M380.1 239.3h1.5M380.2 238.6h1.5M380.3 231.3h1.5M380.9 237.2l-.7 3.5M381 231.3v2.3M381.6 237.2l-.8 3.5M384 239.2h-1.7l1.1-1.5v2.2"/>
<path d="M384.6 232.4h1.5M384.6 231.3v2.3M384.8 237.8a.74 .74 0 0 1 1.1 .3 1.15 1.15 0 0 1-.7 1.8 1.46 1.46 0 0 1-.4-2.1zM386.1 231.3v2.3M387 231.3v1.6a.77 .77 0 0 0 .8 .7 .77 .77 0 0 0 .7-.7v-1.6M389.3 238.1l.5-.4v2.2M389.4 232.4l1.3-.1 .2-.3-.1-.5-.4-.2h-1v2.3h1a.6 .6 0 0 0 .6-.6 .6 .6 0 0 0-.6-.6M391.3 239.8h.2zM392.4 238.2l.4-.5h.4l.3 .2a.7 .7 0 0 1-.2 1l-1.1 1h1.6M395.7 237.7h-1.1l-.1 .9a.81 .81 0 0 1 1.2 0 .81 .81 0 0 1-.1 1.2 .81 .81 0 0 1-1.2-.3M396.9 237.8a.75 .75 0 0 1 1.1 .3 1.91 1.91 0 0 1-.2 1.7 .74 .74 0 0 1-1.1-.3 1.88 1.88 0 0 1 .2-1.7zM401.2 237.7h.7a1.22 1.22 0 0 1 .8 1.1 1.22 1.22 0 0 1-.8 1.1h-.7z"/>
<path d="M403.5 237.7v2.2M404 239.9l.9-2.2 .8 2.2M404.3 239.2h1.1M408.6 238.9h.9a.6 .6 0 0 0 .6-.6 .6 .6 0 0 0-.6-.6h-.9v2.2M410.9 237.7v2.2h1.3M412.4 239.9l.9-2.2 .8 2.2M412.7 239.2h1.1M414.3 237.7h1.6M415.1 237.7v2.2M416.4 238.8h.9M417.8 237.7h-1.4v2.2h1.4M424.1 229.3v19"/>
<path d="M433 238.1l.5-.5v2.3M433 231.7l.5-.4v2.3M442.4 229.3h-126.2v19M442.4 232.4h6.7M57.6 254.1v3.8l-2.5-3.8v3.8M59.2 254.6a1.4 1.4 0 0 1 1.6-.5 1.4 1.4 0 0 1 1 1.4 1.67 1.67 0 0 1-.4 1.8 1.67 1.67 0 0 1-1.8 .4 2.35 2.35 0 0 1-.4-3.1zM62.5 254.1h2.5M63.8 254.1v3.8M66 255.9h1.4M68.3 254.1h-2.3v3.8h2.3M69.4 255.5l.2-.2 .2 .2-.2 .2zM69.6 257.5l.2 .2-.2 .2-.2-.2z"/>
<path d="M75 257.9v-3.8l1.5 3.8 1.4-3.8v3.8M78.8 257.9l1.5-3.8 1.4 3.8M79.4 256.6h1.8M85.2 255a1.4 1.4 0 0 0-1.6-.9 1.4 1.4 0 0 0-1.1 1.4 1.67 1.67 0 0 0 .3 1.8 1.67 1.67 0 0 0 1.8 .4l.6-.7M86.5 255.9h2.5M86.5 254.1v3.8M89 254.1v3.8M90.4 254.1v3.8M94.4 254.1v3.8l-2.5-3.8v3.8M95.9 255.9h1.4M98.2 254.1h-2.3v3.8h2.3M99.3 254.1h1.3a2.03 2.03 0 0 1 1.3 1.9 2.03 2.03 0 0 1-1.3 1.9h-1.3z"/>
<path d="M107 255.9h1.4M109.3 254.1h-2.3v3.8M110.8 254.2a1.46 1.46 0 0 1 2.1 1.3 1.67 1.67 0 0 1-.3 1.8 1.67 1.67 0 0 1-1.8 .4 2.32 2.32 0 0 1 0-3.5zM114.2 255.9h1.6l.6-.2a.88 .88 0 0 0 0-1.5l-.6-.1h-1.6v3.8M115.5 255.9l1.3 2M124.2 254.6a1.67 1.67 0 0 0-2.5 0 .99 .99 0 0 0 .7 1.1l1.1 .4a.93 .93 0 0 1 .7 .7 .93 .93 0 0 1-.4 .9 1.76 1.76 0 0 1-2.1-.4M126 254.2a1.46 1.46 0 0 1 2.2 1.3 1.67 1.67 0 0 1-.4 1.8 1.67 1.67 0 0 1-1.8 .4 2.32 2.32 0 0 1 0-3.5zM129.5 254.1v3.8h2.1M132.5 254.1v3.8M134 254.1h1.3a2.03 2.03 0 0 1 1.3 1.9 2.03 2.03 0 0 1-1.3 1.9h-1.3zM316.2 242h126.2M317.7 244v2.3"/>
<path d="M318.2 244h1.6M319 244v2.3M320.3 245.1h.9M321.7 244h-1.4v2.3h1.4M322.4 246.3v-2.3l.9 2.3 .8-2.3v2.3M329 245.2h1a.6 .6 0 0 0 .6-.6 .6 .6 0 0 0-.6-.6h-1v2.3M331 246.3l.8-2.3 .9 2.3M331.3 245.5h1.1M333.3 245.1l1.3-.1 .2-.4-.1-.4-.5-.2h-.9v2.3M334 245.1l.8 1.2M335.2 244h1.5M336 244v2.3"/>
<path d="M341.1 244v2.3l-1.5-2.3v2.3M342.1 244.3a.84 .84 0 0 1 .9-.3 .84 .84 0 0 1 .6 .9v.5a.87 .87 0 0 1-.9 .9 .87 .87 0 0 1-.8-.9zM344.4 246.2h.2zM375.6 244h.8a1.22 1.22 0 0 1 .8 1.1 1.22 1.22 0 0 1-.8 1.2h-.8zM377.9 245.1h.9M379.3 244h-1.4v2.3h1.4M381.4 244.3a.86 .86 0 0 0-.9-.3 .86 .86 0 0 0-.6 .5l.2 .4 1.1 .4a.53 .53 0 0 1 0 .9 1.04 1.04 0 0 1-1.3-.2M383.7 244.5a.84 .84 0 0 0-1-.5 .84 .84 0 0 0-.7 .9 1 1 0 0 0 .2 1.1 1 1 0 0 0 1.1 .2l.4-.5M384.4 245.1l1.3-.1 .2-.4-.1-.4-.4-.2h-1v2.3M385.2 245.1l.7 1.2M386.7 244v2.3M387.6 245.2h1a.6 .6 0 0 0 .5-.6 .6 .6 0 0 0-.5-.6h-1v2.3"/>
<path d="M389.5 244h1.6M390.3 244v2.3M391.6 244v2.3M392.6 244.3a.84 .84 0 0 1 1-.3 .84 .84 0 0 1 .5 .9 1 1 0 0 1-.2 1.1 1 1 0 0 1-1.1 .2 1.42 1.42 0 0 1-.2-1.9zM396.4 244v2.3l-1.5-2.3v2.3M430.6 244.2a.84 .84 0 0 1 1-.3 .84 .84 0 0 1 .5 .9 1 1 0 0 1-.2 1 1 1 0 0 1-1.1 .3 1.42 1.42 0 0 1-.2-1.9zM431.4 245.7l.6 .7M432.6 243.9h1.5M433.3 243.9v2.3M434.3 243.9l.9 1.1v1.2M436.1 243.9l-.9 1.1M56.3 260.4a3.9 3.9 0 0 0 0 5.8"/>
<path d="M58 261.9l.9-.8v3.8M65 263.1h1.7a1 1 0 0 0 .9-1 1 1 0 0 0-.9-1h-1.7v3.8M68.9 261.1v3.8M70.3 262.9h1.5M72.7 261.1h-2.4v3.8h2.4M76.3 262a1.4 1.4 0 0 0-1.6-.9 1.4 1.4 0 0 0-1.1 1.5 1.67 1.67 0 0 0 .3 1.8 1.67 1.67 0 0 0 1.9 .4l.5-.8M77.6 262.9h1.4M79.9 261.1h-2.3v3.8h2.3M80.8 260.4a3.9 3.9 0 0 1 0 5.8M87.4 261.1v3.8M91.2 261.7a1.67 1.67 0 0 0-2.6 0 .99 .99 0 0 0 .8 1.1l1 .3a.93 .93 0 0 1 .7 .7 .93 .93 0 0 1-.3 1 1.76 1.76 0 0 1-2.2-.4M95.7 264.9l1.5-3.8 1.4 3.8"/>
<path d="M96.3 263.7h1.8M102.1 262a1.4 1.4 0 0 0-1.6-.9 1.4 1.4 0 0 0-1.2 1.5 1.67 1.67 0 0 0 .4 1.8 1.67 1.67 0 0 0 1.8 .4l.6-.8M105.9 262a1.4 1.4 0 0 0-1.6-.9 1.4 1.4 0 0 0-1.2 1.5 1.67 1.67 0 0 0 .4 1.8 1.67 1.67 0 0 0 1.8 .4l.6-.8M107.1 262.9h1.5M109.5 261.1h-2.4v3.8h2.4M110.6 263.1h1.6a1 1 0 0 0 1-1 1 1 0 0 0-1-1h-1.6v3.8M113.9 261.1h2.5M115.1 261.1v3.8M116.8 264.9l1.4-3.8 1.5 3.8M117.3 263.7h1.8M120.6 262.9h1.6l.5-.1a.88 .88 0 0 0 0-1.5l-.5-.2h-1.6v3.8h1.6a1 1 0 0 0 .9-1 1 1 0 0 0-.9-1M124.4 261.1v3.8h2.2"/>
<path d="M127.5 262.9h1.4M129.8 261.1h-2.3v3.8h2.3M130.9 264.8l.2-.2 .2 .2-.2 .1zM128.2 292.6v6.8M236.1 292.6v6.4M236.1 292.6l2.2 3.8h-4.4zM344.1 292.6v6.8"/>
<circle cx="276.5" cy="113.1" r="5.6"/>
<circle cx="148.4" cy="124" r="5.6"/>
</g>
<path d="M288.8 133l1-.7 1.6 3.5zM137.1 141.4l1.1 .6-2.5 2.9zM319.4 155.8l3.2-2.2 .6 1.1zM297.4 172.4l-1.7 4.3-1.3-.8z" fill="#000" stroke="#000" stroke-width=".25"/>
<!-- layer: CEN -->
<g fill="none" stroke="#000" stroke-width=".25">
<path d="M302.3 125.9v7.9M302.3 137v3.2M302.3 143.4v15.8M100.7 164h7M110.5 164h2.7M116 164h13.9M132.7 164h2.8M138.2 164h7M264 164h7.9M275.1 164h3.2M281.5 164h16M300.7 164h3.2"/>
<path d="M302.3 162.4v3.2M302.3 168.8v15.8M307 164h16M326.2 164h3.2M332.6 164h7.9M302.3 187.8v3.2M302.3 194.2v7.9"/>
</g>
<!-- layer: AM_VIS -->
<g fill="none" stroke="#000" stroke-width=".3">
<path d="M110.3 149.7v28.6M116.6 144.9h19.1v38.1h-19.1zM292.6 158.4l9.7-5.6 9.6 5.6v11.2l-9.6 5.6-9.7-5.6z"/>
<circle cx="302.3" cy="164" r="12.8"/>
</g>
<!-- layer: HID -->
<g fill="none" stroke="#000" stroke-width=".25">
<path d="M110.3 151.2l.5 .6M110.8 149.2l-.5 .5M111.3 152.3l.5 .5h1.9M111.8 148.1h1.6M111.8 148.1v2.1M111.8 152.3v4.3M111.8 158.7v4.2M111.8 148.1l-.5 .5M115 148.1h1.6M115.5 152.8h3.8M121.1 152.8h3.7M126.7 152.8h3.7"/>
<path d="M132.2 152.8h1.9M134.1 152.8v1.9M134.1 156.5v3.8M134.6 152.3l-.5 .5M135.7 151.2l-.6 .6M110.3 178.3l.5 .5M110.8 176.2l-.5 .6M111.3 179.4l.5 .5M111.8 179.9h1.6M111.8 165.1v4.2M111.8 171.4v4.2M111.8 177.8v2.1"/>
<path d="M113.7 175.2h-1.9l-.5 .5M115 179.9h1.6M115.5 175.2h3.8M121.1 175.2h3.7M126.7 175.2h3.7M132.2 175.2h1.9M134.1 162.1v3.8M134.1 167.7v3.7M134.1 173.3v1.9M134.1 175.2l.5 .5M135.1 176.2l.6 .6"/>
</g>
<!-- layer: Kinze Title -->
<path d="M29.9 32.5h412.5v260.1h-412.5z" fill="none" stroke="#000" stroke-width=".51"/>
<!-- layer: Kinze Border -->
<g fill="none" stroke="#000" stroke-width=".51">
<path d="M316.2 248.3h126.2v44.3h-126.2zM378.3 248.3v20.6M392 248.3v13M392 252.4h20.7M392 256.9h20.7M412.7 248.3v27M316.2 275.3h126.2M316.2 261.3h96.5M316.2 268.9h96.5M378.3 265.1h34.4M391.2 268.9v6.4M412.7 272.1h29.7"/>
<path d="M412.7 264.6h29.7M316.2 281.6h126.2M316.2 287.1h34.6M335 281.6v11zM350.8 281.6v11M427.3 281.7v10.9"/>
</g>
<g fill="none" stroke="#000" stroke-width=".25">
<path d="M378.6 257.8h12.1M381.1 255.2v5.2M386.2 256.7l4.1-1.1v4.4l-4.1-1.1z"/>
<circle cx="381.1" cy="257.8" r="2.19"/>
<circle cx="381.1" cy="257.8" r="1.09"/>
</g>
<path d="M346.5 249l.8 3.5 1.6-3.5" fill="none" stroke="#000" stroke-width=".24"/>
<!-- layer: Kinze Title Narrow -->
<path d="M191.8 279.9v12.7M206.1 279.9v12.7M228.3 279.9v12.7M291.8 279.9v12.7M304 279.9v12.7M182.3 286.3v6.3h133.9v-12.7h-133.9v6.4h133.9" fill="none" stroke="#000" stroke-width=".25"/>
<text font-size="10.3" x="427.8" y="292.1">A</text>
<text font-size="8.8" x="351.3" y="292">A5106</text>
<text font-size="7" x="265.2" y="67.5" transform="rotate(-90 265.2 67.5)">A5106</text>
<text font-size="4.4" x="407.9" y="274.4">---</text>
<g font-size="4.2">
<text x="73.1" y="31.5">4</text>
<text x="181" y="31.5">3</text>
<text x="288.9" y="31.5">2</text>
<text x="396.8" y="31.5">1</text>
<text x="26.1" y="59.3">D</text>
<text x="443.1" y="59.3">D</text>
<text x="26.4" y="129.2">C</text>
<text x="443.2" y="129.2">C</text>
<text x="26.5" y="199">B</text>
<text x="443.1" y="199">B</text>
<text x="26.3" y="268.9">A</text>
<text x="443.4" y="268.9">A</text>
<text x="73.1" y="296.7">4</text>
<text x="181" y="296.8">3</text>
<text x="288.9" y="296.8">2</text>
<text x="396.8" y="296.7">1</text>
</g>
<g font-size="3.5">
<text x="406" y="251.6">DES</text>
<text x="405.7" y="255.9">DLH</text>
<text x="408.3" y="260">---</text>
<text x="400" y="268.2">(---LBS)</text>
<text x="351.8" y="274.8">---</text>
<text x="363.7" y="281.1">SPROCKET 17T #40</text>
<text x="348.3" y="286.6">B</text>
<text x="321" y="291.9">11-17-86</text>
<text x="337" y="292.1">1</text>
<text x="341.6" y="292.1">OF</text>
<text x="348.4" y="292.1">1</text>
</g>
<g font-size="2.1">
<text x="257.1" y="82.3" transform="rotate(-90 257.1 82.3)">DRAWING NO.</text>
<text x="379.1" y="251">3RD ANGLE</text>
<text x="392.4" y="251.1">DFTR</text>
<text x="379" y="253.9">PROJECTION</text>
<text x="392.4" y="255.4">ENGR</text>
<text x="379.8" y="263.9">ALL DIMENSIONS ARE IN INCHES</text>
<text x="392.5" y="259.6">CHKR</text>
<text x="378.7" y="267.7">WEIGHT</text>
<text x="416.8" y="266.5">INTERPRET DRAWING,</text>
<text x="418.6" y="268.2">DIMENSIONS, AND</text>
<text x="316.5" y="271">MATERIAL</text>
<text x="391.5" y="271">FINISH</text>
<text x="417.1" y="274.8">DO NOT SCALE PRINT</text>
<text x="419" y="271.8">PER ASME Y14.5M</text>
<text x="421.3" y="270">TOLERANCES</text>
<text x="316.5" y="277.3">DESCRIPTION</text>
<text x="186.6" y="284.1">A</text>
<text x="196.5" y="284">15574</text>
<text x="213.2" y="284">10-10-13</text>
<text x="256.1" y="283.7">SEE ECO</text>
<text x="296.3" y="283.7">JRA</text>
<text x="308.1" y="283.7">GAV</text>
<text x="316.6" y="283.7">CAD</text>
<text x="325.3" y="286.6">AUTOCAD</text>
<text x="335.4" y="283.7">SHT SIZE</text>
<text x="351.4" y="283.7">DRAWING NO.</text>
<text x="427.6" y="283.7">REV</text>
<text x="185.3" y="290.5">REV</text>
<text x="196" y="290.4">ECO_#</text>
<text x="214.8" y="290.5">DATE</text>
<text x="253.6" y="289.6">DESCRIPTION</text>
<text x="295.5" y="289.7">DFTR</text>
<text x="307.6" y="289.7">APPR</text>
<text x="316.5" y="289.2">DWG DATE</text>
<text x="335.4" y="289.2">SHT</text>
</g>
<g font-size="1.9">
<text x="320.1" y="263.5">FEATURES &amp; DIMENSIONS NOT SPECIFIED HEREIN ARE</text>
<text x="316.2" y="265.8">CONTROLLED IN THE CURRENT ISSUE OF &quot;KINZE FABRICATION</text>
<text x="321.1" y="268.1">STANDARD Z0244&quot; &amp; THE SOURCE CAD MODEL FILES.</text>
</g>
</svg>
